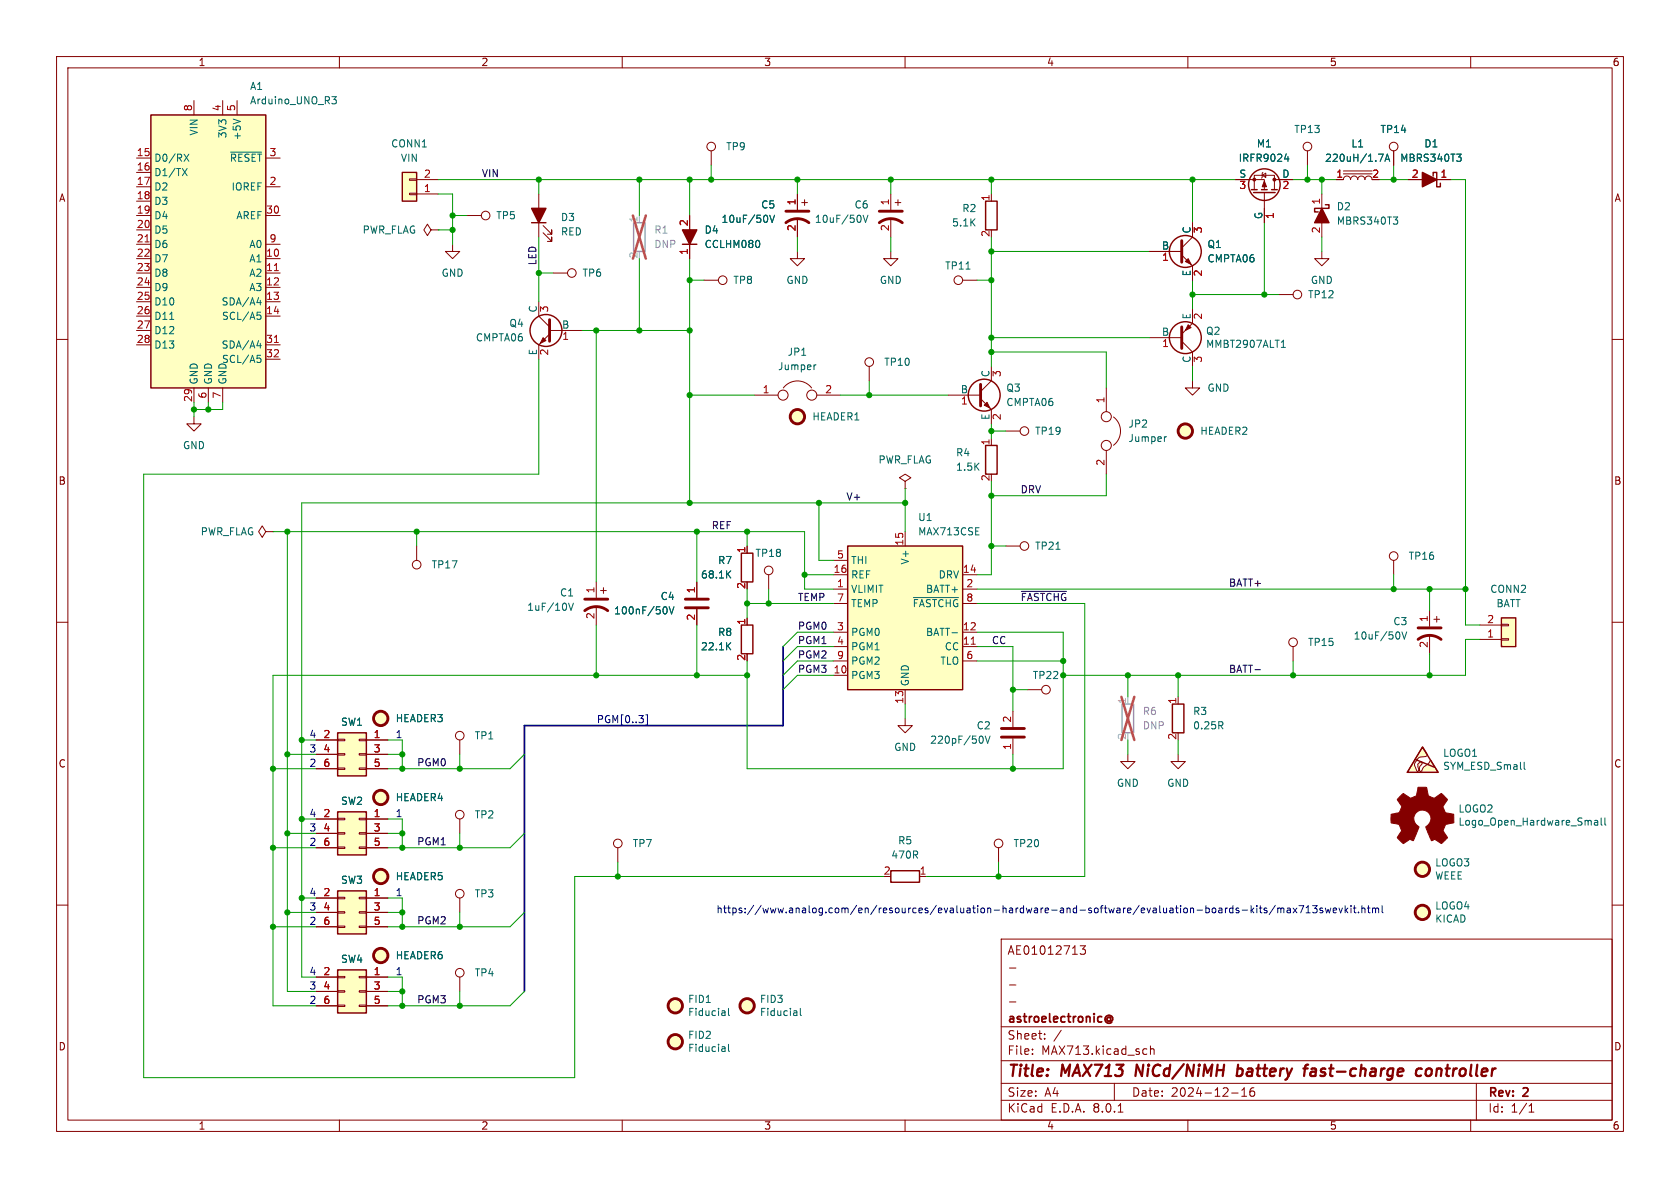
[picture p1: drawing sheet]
<svg xmlns="http://www.w3.org/2000/svg" width="297mm" height="210mm" viewBox="0 0 297 210" stroke-linecap="round" stroke-linejoin="round" font-family="sans-serif">
<g fill="none" stroke="#840000" stroke-width=".18">
<path d="M10 10h277v190h-277zM12 12h273v186h-273zM60 10v2M110 10v2M160 10v2M210 10v2M260 10v2M82.5 38.1h2.6M125.7 26.7v2.5M157.5 34.3v2.8M157.5 38.6v3.3M158.2 35.8h1.1"/>
<path d="M158.7 35.3v1M233.7 34.3v7.6M10 60h2M141 44.5v1.2h1.2l-1.2 1.3-1.3-1.3h1.3M157.5 44.5v1.2h1.2l-1.2 1.3-1.3-1.3h1.3M170.2 49.5h2.5M203.2 59.7h5.7M210.8 54.6v2.6l-1.9 1.9M285 60h2M195.6 68.6v4.2M195.6 79.6v4.2M196.9 73.7a3.1 3.1 0 0 1-.1 5"/>
<path d="M208.9 60.3l1.9 1.9v2.6M210.8 67.3v1.3h1.3l-1.3 1.3-1.3-1.3h1.3M10 110h2M285 110h2M10 160h2M285 160h2M177 166h108v32h-108zM178.5 177.1h1.1M178.5 174.1h1.1M178.5 171.1h1.1M191 167.2h.9l-.5 .6 .4 .1v.7l-.2 .1h-.4l-.2-.1M60 198v2"/>
<path d="M110 198v2M160 198v2M177 194.5h108M177 191.5h108M177 187.5h108M177 181.5h108M182.5 186.3v.1M182.5 185.5v.1M184.7 183.6v.1M184.7 182.8v.1M187.6 182.1l-1.3 2M197 191.5v3"/>
<path d="M197.7 196.6h.8M202.3 185.4l.4 .1M202.7 186.3l-.4 .1M203.4 185.5l.2-.1 .4 .1v.9M203.4 184.9v1.5M210 198v2M217.7 193.2h1.2M219.5 193.8h.9M219.5 192.7l.5-.4v1.5M221.2 192.4a1.17 1.17 0 0 0-.1 1.3h.6l.1-.5-.3-.3h-.3l-.2 .3M260 198v2M261 191.5v6.5"/>
<path d="M270.3 196.6h.9M270.3 195.5l.4-.4v1.5"/>
<circle cx="85.9" cy="38.1" r=".76"/>
<circle cx="125.7" cy="25.9" r=".76"/>
<circle cx="169.4" cy="49.5" r=".76"/>
<circle cx="195.6" cy="78.7" r=".89"/>
<circle cx="195.6" cy="73.7" r=".89"/>
</g>
<path d="M201 188.2l-.3 2M218.8 189l.2-.1 .6 .1M218.9 188.2l-.3 2M219.5 190a.66 .66 0 0 1-.9 .1M230.4 188.9h.8M231.3 188.2l-.4 .1-.1 .2M232.4 188.9l-.6 .1M232.4 189.4h-.4a.4 .4 0 0 0-.4 .4 .4 .4 0 0 0 .3 .4h.4M251.4 189a.66 .66 0 0 0-1 .3l-.1 .5 .2 .3 .1 .1 .6-.1M253 189a.59 .59 0 0 0-.9 .3v.7a.53 .53 0 0 0 .8 0" fill="none" stroke="#840000" stroke-width=".4"/>
<path d="M195.6 179.7a.61 .61 0 0 1 .9-.1 .61 .61 0 0 1 0 .9l-.2-.1M196.3 180a.36 .36 0 0 0-.5-.1 .36 .36 0 0 0 0 .6 .36 .36 0 0 0 .5-.1M196.3 179.8v.6M195.6 180.7a.69 .69 0 0 0 1 0" fill="none" stroke="#840000" stroke-width=".3"/>
<path d="M152.2 38.3v.8M152.6 38l.4 1.3 .4-1.3M246.3 38.4h.8l-.4 .4M246.9 38.8l.2 .3v.3l-.2 .2M170.8 47.6h.7M206.2 77.2l-.3 .1M226.5 61.4h.7M226.6 60.4l.3-.3v1.3" fill="none" stroke="#006464" stroke-width=".18"/>
<path d="M198.4 124.5h2v5h-2z" fill="none" stroke="#a1a1a1" stroke-width=".25"/>
<path d="M199.4 123.2v1.3" fill="none" stroke="#a1a1a1" stroke-width=".18"/>
<path d="M198.2 123.2l2.3 7.6M200.5 123.2l-2.3 7.6" fill="none" stroke="#e65255" stroke-width=".46"/>
<g fill="none" stroke="#840000" stroke-width=".51">
<path d="M155.4 39.4a3.3 3.3 0 0 1 4.1 0M155.4 37.3h4.1M208.9 57.8v3.8"/>
<circle cx="209.5" cy="76.2" r="1.27"/>
</g>
<path d="M210.1 57.4l.5 .5-1.1 .5z" fill="#840000" stroke="#840000" stroke-width=".18"/>
<g fill="none" stroke="#840000" stroke-width=".25">
<path d="M234.3 36.2h.6v.6h-2.5v.7h.6"/>
<circle cx="209.5" cy="59.7" r="2.82"/>
</g>
<circle cx="209.5" cy="76.2" r="1.27" fill="#ffffc2" stroke="#ffffc2" stroke-width=".18"/>
<path d="M233.7 36.8l1.2 2.6h-2.5z" fill="#840000" stroke="#840000" stroke-width=".25"/>
<path d="M251.5 132l.9 1.4-.4 .3-.5 .1a1.49 1.49 0 0 0-1.3 1l-.1 .5 .4 1.1 .3-.2-.2-1.1 .3-.2a.31 .31 0 0 1 .5-.1 .31 .31 0 0 1-.2 .5 .92 .92 0 0 0-.2 1 .44 .44 0 0 0 .5-.5l1.1-.8 .3-.6 1.3 2.2h-5.4z" fill="#ffffc2"/>
<path d="M174.2 35.6h2.1v5h-2.1zM253.4 31.1v-.6h.6v2.5h.6v-.6M250.2 134.2l3.4 1.4M251.5 132.1l2.8 4.4h-5.5z" fill="none" stroke="#840000" stroke-width=".25"/>
<g fill="none" stroke="#840000" stroke-width=".18">
<path d="M141 34.3v2.8M141 38.6v3.3M141.7 35.8h1M142.2 35.3v1M175.3 34.3v1.3M246.4 26.7v2.5M248.9 31.8h7.6M153.7 64.8v2.5M246.4 99.1v2.5M252.7 108v2.7M252.7 112.3v3.3M253.5 109.5h1"/>
<path d="M254 109v1M251.5 132l.9 1.4-.4 .3-.5 .1a1.49 1.49 0 0 0-1.3 1l-.1 .5 .4 1.1 .3-.2-.2-1.1 .3-.2a.31 .31 0 0 1 .5-.1 .31 .31 0 0 1-.2 .5 .92 .92 0 0 0-.2 1 .44 .44 0 0 0 .5-.5l1.1-.8 .3-.6 1.3 2.2h-5.4z"/>
<circle cx="246.4" cy="25.9" r=".76"/>
<circle cx="153.7" cy="64" r=".76"/>
<circle cx="246.4" cy="98.3" r=".76"/>
</g>
<path d="M135.7 38.3v.8M136.1 38l.4 1.3 .4-1.3M257.5 27.2h.8l-.4 .5M258.1 27.7l.2 .3v.3l-.2 .2M247.4 111.9v.8M247.8 111.7l.5 1.3 .4-1.3M269.5 134.7v1.1l.1 .2" fill="none" stroke="#006464" stroke-width=".18"/>
<circle cx="251.5" cy="161.3" r="1.27" fill="#ffffc2" stroke="#ffffc2" stroke-width=".18"/>
<g fill="none" stroke="#840000" stroke-width=".51">
<path d="M138.9 39.4a3.3 3.3 0 0 1 4.1 0M138.9 37.3h4.1M250.7 113a3.3 3.3 0 0 1 4.1 0M250.7 111h4.1"/>
<circle cx="251.5" cy="161.3" r="1.27"/>
</g>
<path d="M251.5 30.5l2.5 1.3-2.5 1.2z" fill="#840000" stroke="#840000" stroke-width=".25"/>
<path d="M265.4 109.2h2.6v5.1h-2.6z" fill="#ffffc2"/>
<g fill="none" stroke="#840000" stroke-width=".18">
<path d="M210.8 39.4v2.5l-1.9 1.9M203.2 44.5h5.7M208.9 45.1l1.9 1.9v2.5M177.8 96.5h2.5M261.6 113h3.8M261.6 110.5h3.8M265.4 110.4h1.3v.2h-1.3zM265.4 112.9h1.3v.3h-1.3zM81.3 130.8v2.6M179.1 125.7v2.8M179.1 130.6v2.8M181.6 121.9h2.5"/>
<circle cx="181.1" cy="96.5" r=".76"/>
<circle cx="81.3" cy="130" r=".76"/>
<circle cx="184.9" cy="121.9" r=".76"/>
</g>
<g fill="none" stroke="#840000" stroke-width=".25">
<path d="M265.4 109.2h2.6v5.1h-2.6z"/>
<circle cx="209.5" cy="44.4" r="2.82"/>
</g>
<g fill="#840000" stroke="#840000" stroke-width=".18">
<path d="M247.5 140.8l.6-.5 .9 .5a.62 .62 0 0 0 1 0h.2a1.62 1.62 0 0 0 .4-1.4l.1-.2h1.5l.2 .8a.74 .74 0 0 0 .6 .9l.5 .2 1.3-.8 1.1 1-.4 .7a.75 .75 0 0 0-.2 1.2l.2 .5 1.5 .2v1.5l-1.4 .3-.1 .1a1.23 1.23 0 0 0-.3 1.2l.7 1.1-.1 .1-1 .9-.8-.5a.54 .54 0 0 0-.9 0l-1-2.3a2.33 2.33 0 0 0 .8-2 1.54 1.54 0 0 0-2.5-.7 1.54 1.54 0 0 0 .5 2.6l-1.1 2.4a.69 .69 0 0 0-1.1 .1l-.6 .4-1.1-1 .8-1.2-.2-.6a.71 .71 0 0 0-.9-.7l-.8-.2v-1.5h.5a1.11 1.11 0 0 0 1.2-.7 .72 .72 0 0 0-.2-1.2l-.4-.7z"/>
<path d="M209.5 46.2l.6-.5 .5 1z"/>
</g>
<path d="M186.7 97.1h.7M173.5 130.1a.79 .79 0 0 1 0 1.3M174.2 130.1l.4 1.3 .4-1.3M281.9 145.1h.5l.1 .8M282.5 145.3l-.5 .1-.1 .2 .1 .3 .5-.1M283.1 144.6v1.1l.1 .2M283.7 144.6v1.1l.2 .2" fill="none" stroke="#006464" stroke-width=".18"/>
<path d="M208.9 42.5v3.9M177 128.8h4.1M177 130.3h4.1" fill="none" stroke="#840000" stroke-width=".51"/>
<path d="M149.9 96.5h20.3v25.4h-20.3z" fill="#ffffc2"/>
<g fill="none" stroke="#840000" stroke-width=".25">
<path d="M120.6 43.2h2.6M174.2 78.7h2.1v5.1h-2.1zM149.9 96.5h20.3v25.4h-20.3zM157.5 153.9h5.1v2.1h-5.1z"/>
<circle cx="96.5" cy="58.4" r="2.82"/>
<circle cx="174" cy="69.8" r="2.82"/>
</g>
<g fill="none" stroke="#840000" stroke-width=".18">
<path d="M121.9 38.1v7.6M76.2 40.6l-.6-1-.7 1 .7 1.1 .6-1.1h1.3M77.5 40.6h.1M80 43.2v1.3h1.3l-1.3 1.2-1.3-1.2h1.3M95.2 53.3v2.6l2 1.9M97.2 59.1l-2 1.9v2.5M97.2 58.4h5.7M124.5 49.5h2.5M34.3 73.7v1.2h1.3l-1.3 1.3-1.3-1.3h1.3M167.6 69.9h5.8M173.4 70.5l1.9 1.9v2.5M175.3 64.8v2.5l-1.9 1.9"/>
<path d="M175.3 77.5v1.2M177.8 76.2h2.5M147.3 99.1h2.6M160 85.1l1-.6-1-.7-1 .7 1 .6v1.3M160 86.4h.1M160 94v2.5M147.3 104.1h2.6M147.3 119.4h2.6M147.3 114.3h2.6M147.3 111.8h2.6M147.3 101.6h2.6M147.3 116.8h2.6"/>
<path d="M147.3 106.7h2.6M170.2 104.1h2.5M170.2 114.3h2.5M170.2 111.8h2.5M170.2 101.6h2.5M170.2 116.8h2.5M170.2 106.7h2.5M228.6 114.3v2.5M160 127v1.3h1.3l-1.3 1.2-1.3-1.2h1.3M160 121.9v2.6M199.4 133.4v1.2h1.3l-1.3 1.3-1.3-1.3h1.3M208.3 133.4v1.2h1.2l-1.2 1.3-1.3-1.3h1.3"/>
<path d="M81.3 144.8v2.5M81.3 158.8v2.5M162.6 154.9h1.2"/>
<circle cx="127.8" cy="49.5" r=".76"/>
<circle cx="181.1" cy="76.2" r=".76"/>
<circle cx="228.6" cy="113.5" r=".76"/>
<circle cx="81.3" cy="144" r=".76"/>
<circle cx="81.3" cy="158" r=".76"/>
</g>
<path d="M171.7 113.9h.7" fill="none" stroke="#a90000" stroke-width=".18"/>
<path d="M134.2 42.7v.8M161.5 105.6h7.9M168.3 111.9h1M128.1 185.1l.1 .8M128.2 185.8l-.1 .1M128.2 185.3l-.1 .1M128.8 184.6v1.1l.2 .2" fill="none" stroke="#006464" stroke-width=".18"/>
<path d="M112 39.4h2v5.1h-2z" fill="none" stroke="#a1a1a1" stroke-width=".25"/>
<path d="M113 38.1v1.3" fill="none" stroke="#a1a1a1" stroke-width=".18"/>
<path d="M111.9 38.1l2.3 7.6M114.2 38.1l-2.3 7.6" fill="none" stroke="#e65255" stroke-width=".46"/>
<path d="M120.6 40.6h2.6l-1.3 2.6z" fill="#840000" stroke="#840000" stroke-width=".25"/>
<g fill="none" stroke="#840000" stroke-width=".51">
<path d="M97.2 56.5v3.8M173.4 67.9v3.9"/>
<circle cx="119.4" cy="184.1" r="1.27"/>
</g>
<g fill="#840000" stroke="#840000" stroke-width=".18">
<path d="M174 71.6l.5-.5 .5 1z"/>
<path d="M96 59.7l.5 .5-1 .5z"/>
</g>
<circle cx="119.4" cy="184.1" r="1.27" fill="#ffffc2" stroke="#ffffc2" stroke-width=".18"/>
<path d="M71.1 30.5h2.6v5.1h-2.6z" fill="#ffffc2"/>
<g fill="none" stroke="#840000" stroke-width=".18">
<path d="M72.4 31.6h1.3v.3h-1.3zM72.4 34.2h1.3v.2h-1.3zM73.7 34.3h3.8M73.7 31.8h3.8M218.4 31.8h5.1v1.7M221.7 33.5v-2.5h3.6v2.5M223.1 31l.7-.4v.8zM223.3 30.5l-.2 .1v.8l-.1 .1M223.5 34v5.4M225.3 31.8h3.3M231.1 26.7v2.5M236.2 31.8h1.3a.63 .63 0 0 1 .6-.7 .63 .63 0 0 1 .7 .7 .63 .63 0 0 1 .6-.7 .63 .63 0 0 1 .6 .7 .63 .63 0 0 1 .7-.7 .63 .63 0 0 1 .6 .7 .63 .63 0 0 1 .6-.7 .63 .63 0 0 1 .7 .7"/>
<path d="M237.5 30.7h5.1M237.5 30.2h5.1M226.1 52.1h2.5M233.7 44.5v1.2h1.2l-1.2 1.3-1.3-1.3h1.3M133.3 69.9h4.2M138.5 68.6a3.1 3.1 0 0 1 5 0M144.4 69.9h4.2M208.3 123.2v1.3M109.2 149.9v2.5M176.5 149.9v2.5M81.3 172.7v2.6"/>
<circle cx="231.1" cy="25.9" r=".76"/>
<circle cx="229.4" cy="52.1" r=".76"/>
<circle cx="138.4" cy="69.8" r=".89"/>
<circle cx="143.5" cy="69.8" r=".89"/>
<circle cx="109.2" cy="149.1" r=".76"/>
<circle cx="176.5" cy="149.1" r=".76"/>
<circle cx="81.3" cy="172" r=".76"/>
</g>
<g fill="none" stroke="#840000" stroke-width=".25">
<path d="M71.1 30.5h2.6v5.1h-2.6zM221.2 33.5h1M221.6 34h3.8M223 33.5h1M224.8 33.5h1M207.3 124.5h2v5h-2z"/>
<circle cx="223.5" cy="32.6" r="2.79"/>
</g>
<g fill="none" stroke="#006464" stroke-width=".18">
<path d="M227.1 28.1h.8M227.7 27.7v.8M243.7 27.2h.8l-.5 1.3M244.8 28.5l.5-1.3 .4 1.3M245 28.2h.6M144.3 64.5l-.3 .1M215.8 128.2l.4 .6M216.1 127.6l.1 .2-.1 .4M128.1 178.7l.1 .8M128.2 179.5h-.1M128.2 179h-.1M128.8 178.3v1l.2 .2"/>
<path d="M140.8 178.7l.1 .8M140.9 179.5h-.1M140.9 179h-.1M141.5 178.3v1l.2 .2"/>
</g>
<g fill="#ffffc2" stroke="#ffffc2" stroke-width=".18">
<circle cx="251.5" cy="153.7" r="1.27"/>
<circle cx="119.4" cy="177.8" r="1.27"/>
<circle cx="132.1" cy="177.8" r="1.27"/>
<circle cx="141" cy="73.7" r="1.27"/>
<circle cx="67.3" cy="127" r="1.27"/>
</g>
<g fill="none" stroke="#840000" stroke-width=".51">
<circle cx="141" cy="73.7" r="1.27"/>
<circle cx="67.3" cy="127" r="1.27"/>
<circle cx="251.5" cy="153.7" r="1.27"/>
<circle cx="119.4" cy="177.8" r="1.27"/>
<circle cx="132.1" cy="177.8" r="1.27"/>
</g>
<g fill="#840000" stroke="#840000" stroke-width=".18">
<path d="M223.5 32l.4 1h-.8z"/>
<circle cx="221.7" cy="31.7" r=".25"/>
<circle cx="225.3" cy="31.7" r=".25"/>
</g>
<path d="M26.7 20.3h20.3v48.3h-20.3z" fill="#ffffc2"/>
<path d="M26.7 20.3h20.3v48.3h-20.3zM131.1 97.8h2v5.1h-2zM131.1 110.5h2v5.1h-2z" fill="none" stroke="#840000" stroke-width=".25"/>
<g fill="none" stroke="#840000" stroke-width=".18">
<path d="M34.3 17.8v2.5M39.4 17.8v2.5M41.9 17.8v2.5M24.1 27.9h2.6M24.1 30.5h2.6M24.1 33h2.6M24.1 35.6h2.6M24.1 38.1h2.6M47 27.9h2.5M47 33h2.5M47 38.1h2.5M24.1 45.7h2.6"/>
<path d="M24.1 48.3h2.6M24.1 50.8h2.6M24.1 53.3h2.6M24.1 55.9h2.6M24.1 40.6h2.6M24.1 43.2h2.6M24.1 58.4h2.6M47 45.7h2.5M47 48.3h2.5M47 50.8h2.5M47 53.3h2.5M47 55.9h2.5"/>
<path d="M47 43.2h2.5M24.1 61h2.6M34.3 68.6v2.5M36.8 68.6v2.5M39.4 68.6v2.5M47 61h2.5M47 63.5h2.5M73.7 96.5v2.6M132.1 96.5v1.3M105.4 102.9v2.8M105.4 107.2v3.3M106.2 104.4h1"/>
<path d="M106.7 103.9v1M123.2 102.9v2.8M123.2 107.7v2.8M132.1 109.2v1.3M135.9 101.6v2.5"/>
<circle cx="73.7" cy="99.8" r=".76"/>
<circle cx="135.9" cy="100.8" r=".76"/>
</g>
<path d="M25.6 42.8h.8M48.5 47.8h.7M48.5 60.5h.7" fill="none" stroke="#a90000" stroke-width=".18"/>
<g fill="none" stroke="#006464" stroke-width=".18">
<path d="M58.7 17.1h.8l-.5 .5 .4 .1 .1 .4-.3 .3h-.3M32.2 29.8l.9 1.3M32.5 27.2l.9 1.3M33.1 29.8l-.9 1.3M33.4 27.2l-.9 1.3M40.8 26.9h5.5M41.2 21l1.3 .5M30 56.5h.7M45.4 53.5h.8M45.5 55.2h.6M45.6 55.7h.3l.2 .2-.1 .5-.4 .1M46 53.1v.8"/>
<path d="M45.4 61.1h.8M45.5 62.8h.6M45.6 63.3h.3l.2 .2-.1 .5-.4 .1M46 60.7v.8M100.5 106.6l.4 1.3 .5-1.3M117.6 107.3a.79 .79 0 0 1 0 1.2M118.3 107.3l.4 1.2 .4-1.2M128.6 101.5l.6 .7M128.6 114.2l.6 .7M129.2 100.9l-.7 .7M129.2 113.6l-.7 .7"/>
</g>
<path d="M103.4 108a3.3 3.3 0 0 1 4 0M103.4 105.9h4M121.2 107.4h4M121.2 105.9h4" fill="none" stroke="#840000" stroke-width=".51"/>
<path d="M59.7 129.5h5.1v7.7h-5.1z" fill="#ffffc2"/>
<path d="M55.9 130.8h3.8M55.9 133.4h3.8M55.9 135.9h3.8M59.7 135.8h1.3v.2h-1.3zM59.7 133.2h1.3v.3h-1.3zM59.7 130.7h1.3v.2h-1.3zM63.5 135.8h1.3v.2h-1.3zM63.5 133.2h1.3v.3h-1.3zM63.5 130.7h1.3v.2h-1.3zM64.8 130.8h3.8M64.8 133.4h3.8M64.8 135.9h3.8" fill="none" stroke="#840000" stroke-width=".18"/>
<path d="M59.7 129.5h5.1v7.7h-5.1z" fill="none" stroke="#840000" stroke-width=".25"/>
<path d="M59.7 143.5h5.1v7.6h-5.1z" fill="#ffffc2"/>
<path d="M55.9 144.8h3.8M55.9 147.3h3.8M55.9 149.9h3.8M59.7 149.7h1.3v.3h-1.3zM59.7 147.2h1.3v.2h-1.3zM59.7 144.7h1.3v.2h-1.3zM63.5 149.7h1.3v.3h-1.3zM63.5 147.2h1.3v.2h-1.3zM63.5 144.7h1.3v.2h-1.3zM64.8 144.8h3.8M64.8 147.3h3.8M64.8 149.9h3.8" fill="none" stroke="#840000" stroke-width=".18"/>
<path d="M59.7 143.5h5.1v7.6h-5.1z" fill="none" stroke="#840000" stroke-width=".25"/>
<circle cx="67.3" cy="141" r="1.27" fill="#ffffc2" stroke="#ffffc2" stroke-width=".18"/>
<circle cx="67.3" cy="141" r="1.27" fill="none" stroke="#840000" stroke-width=".51"/>
<path d="M59.7 171.5h5.1v7.6h-5.1z" fill="#ffffc2"/>
<path d="M55.9 172.7h3.8M55.9 175.3h3.8M55.9 177.8h3.8M59.7 177.7h1.3v.2h-1.3zM59.7 175.1h1.3v.3h-1.3zM59.7 172.6h1.3v.2h-1.3zM63.5 177.7h1.3v.2h-1.3zM63.5 175.1h1.3v.3h-1.3zM63.5 172.6h1.3v.2h-1.3zM64.8 172.7h3.8M64.8 175.3h3.8M64.8 177.8h3.8" fill="none" stroke="#840000" stroke-width=".18"/>
<path d="M59.7 171.5h5.1v7.6h-5.1z" fill="none" stroke="#840000" stroke-width=".25"/>
<circle cx="67.3" cy="168.9" r="1.27" fill="#ffffc2" stroke="#ffffc2" stroke-width=".18"/>
<circle cx="67.3" cy="168.9" r="1.27" fill="none" stroke="#840000" stroke-width=".51"/>
<path d="M59.7 157.5h5.1v7.6h-5.1z" fill="#ffffc2"/>
<g fill="none" stroke="#840000" stroke-width=".18">
<path d="M95.2 34.3v7.6M96 39.9l1.5 1.5v-.8v.8h-.7M121.9 38.1v2.5M141 34.3v2.8M141 38.6v3.3M210.8 39.4v2.5M218.4 31.8h2.6M223.5 36.8v2.6M226.1 31.8h2.5M236.2 31.8h1.3M246.4 26.7v2.5M248.9 31.8h2.6"/>
<path d="M254 31.8h2.5M96 41.1l1.5 1.6v-.8v.8h-.7M97.8 48.3h2.5M121.9 43.2v2.5M203.2 44.5h5.7M210.8 47v2.5M47 94l-.6-1-.7 1 .7 1 .6-1h1.3M48.3 94h.1M132.1 96.5v1.3M123.2 102.9v2.8M123.2 107.7v2.8M132.1 109.2v1.3"/>
<path d="M55.9 130.8h3.8M55.9 133.4h3.8M55.9 135.9h3.8M64.8 130.8h3.8M64.8 133.4h3.8M64.8 135.9h3.8M55.9 158.8h3.8M55.9 144.8h3.8M55.9 147.3h3.8M55.9 149.9h3.8M59.7 158.6h1.3v.3h-1.3zM63.5 158.6h1.3v.3h-1.3z"/>
<path d="M64.8 158.8h3.8M64.8 144.8h3.8M64.8 147.3h3.8M64.8 149.9h3.8M55.9 161.3h3.8M55.9 163.8h3.8M55.9 172.7h3.8M55.9 175.3h3.8M55.9 177.8h3.8M59.7 163.7h1.3v.3h-1.3zM59.7 161.2h1.3v.2h-1.3zM63.5 163.7h1.3v.3h-1.3z"/>
<path d="M63.5 161.2h1.3v.2h-1.3zM64.8 161.3h3.8M64.8 163.8h3.8M64.8 172.7h3.8M64.8 175.3h3.8M64.8 177.8h3.8"/>
<circle cx="101.1" cy="48.3" r=".76"/>
</g>
<path d="M94 39.4h2.5M59.7 157.5h5.1v7.6h-5.1z" fill="none" stroke="#840000" stroke-width=".25"/>
<circle cx="67.3" cy="154.9" r="1.27" fill="#ffffc2" stroke="#ffffc2" stroke-width=".18"/>
<circle cx="67.3" cy="154.9" r="1.27" fill="none" stroke="#840000" stroke-width=".51"/>
<path d="M94 36.8h2.5l-1.3 2.6z" fill="#840000" stroke="#840000" stroke-width=".25"/>
<path d="M180.6 104.5h7.9M221.9 118.4h.9" fill="none" stroke="#0f0f0f" stroke-width=".18"/>
<path d="M114.2 126.4h.3v1.8h-.3" fill="none" stroke="#000084" stroke-width=".18"/>
<g fill="none" stroke="#0000c2" stroke-width=".18">
<path d="M219 160.6l-.3-.1-.2 .2 .1 .2 .4 .1v.3h-.5M219.6 160.9h1M221.2 160.1v1.3M221.3 160.9l.4 .5M221.7 160.5l-.5 .5M222.2 160.1v.1M222.2 160.5v.9M222.6 160.5h.5M222.8 160.1v1.1l.3 .2M224 160.6l-.3-.1-.2 .2v.2l.5 .1v.3h-.5M225.5 160l-1.1 1.7M225.9 160.6l.4-.1 .1 .2"/>
<path d="M225.9 160.5v.9M226.4 160.7l.2-.2 .3 .1 .1 .8M226.4 160.7v.7M227.6 160.6h.5v.8M228.1 160.8l-.4 .1-.2 .2 .2 .3 .4-.1M228.6 160.5l.7 .9M229.3 160.5l-.7 .9M229.6 160.1h.9l-.6 1.3M230.9 161.4h.7M230.9 160.5l.4-.4v1.3M232.1 160.1h.7l-.4 .5 .4 .1v.5l-.2 .2-.5-.2M233.8 160.6l-.3-.1-.2 .2 .1 .2 .4 .1v.3h-.5"/>
<path d="M234.3 160.5l.2 .9 .3-.6 .2 .6 .3-.9M235.7 160.9l.6-.1-.1-.2-.3-.1-.2 .2v.6h.5M236.7 160.5l.3 .9 .3-.9M237.8 160.1v1.3M237.9 160.9l.4 .5M238.3 160.5l-.5 .5M238.8 160.1v.1M238.8 160.5v.9M239.3 160.5h.4M239.4 160.1v1.1l.3 .2M240.2 161.2v.2M240.8 160.6l.1-.1 .4 .1v.8"/>
<path d="M240.8 160.1v1.3M241.7 160.5h.5M241.9 160.1v1.1l.3 .2M242.6 160.6l.4-.1 .2 .2M242.6 160.5v.9M243.2 160.7l.2-.2 .3 .1v.8M243.2 160.7v.7M244.3 160.1v1.1l.2 .2"/>
</g>
<path d="M138.4 114.3v14h-45.7v47" fill="none" stroke="#000084" stroke-width=".3"/>
<g fill="none" stroke="#009600" stroke-width=".18">
<path d="M77.5 31.8h140.9M77.5 34.3h2.5v8.9M80 38.1h2.5M95.2 31.8v2.5M113 31.8v6.3M121.9 31.8v6.3M125.7 29.2v2.6M141 31.8v2.5M157.5 31.8v2.5M175.3 31.8v2.5M210.8 31.8v7.6M223.5 39.4v12.7"/>
<path d="M228.6 31.8h7.6M231.1 29.2v2.6M233.7 31.8v2.5M243.8 31.8h5.1M246.4 29.2v2.6M256.5 31.8h2.6v78.7h2.5M77.5 40.6h2.5M95.2 48.3h2.6M95.2 41.9v11.4M102.9 58.4h19M105.4 58.4v44.5M113 45.7v12.7"/>
<path d="M121.9 45.7v43.2M121.9 49.5h2.6M141 41.9v2.6M157.5 41.9v2.6M172.7 49.5h2.6M175.3 41.9v22.9M175.3 44.5h27.9M175.3 59.7h27.9M210.8 52.1h15.3M210.8 49.5v5.1M233.7 41.9v2.6M34.3 71.1v2.6"/>
<path d="M36.8 71.1v1.3M39.4 71.1v1.3h-5.1M95.2 63.5v20.3h-69.8v106.7h76.2v-35.6h54.6M121.9 69.9h11.4M148.6 69.9h19M153.7 67.3v2.6M175.3 74.9v2.6M175.3 76.2h2.5M175.3 62.2h20.3v6.4M210.8 64.8v2.5M48.3 94h93.9v10.1h5.1M50.8 94v81.3h5.1"/>
<path d="M73.7 94v2.5M123.2 94v8.9M132.1 94v2.5M144.8 88.9v10.2h2.5M160 88.9h-106.7v83.8h2.6M160 86.4v7.6M175.3 85.1v16.5h-2.6M175.3 96.5h2.5M195.6 83.8v3.8h-20.3M105.4 110.5v8.9M123.2 110.5v8.9M132.1 104.1v5.1"/>
<path d="M132.1 106.7h15.2M132.1 119.4h-83.8v58.4h7.6M135.9 104.1v2.6M142.2 101.6h5.1M147.3 111.8h-6.3l-2.6 2.5M147.3 114.3h-6.3l-2.6 2.5M147.3 119.4h-6.3l-2.6 2.5M147.3 116.8h-6.3l-2.6 2.6M172.7 111.8h15.3v24.1h-55.9v-19.1M172.7 114.3h6.4v11.4M172.7 106.7h19.1v48.2h-28M172.7 104.1h86.4"/>
<path d="M172.7 116.8h15.3M199.4 119.4v3.8M208.3 119.4v3.8M228.6 116.8v2.6M246.4 101.6v2.5M252.7 104.1v3.9M252.7 115.6v3.8M261.6 113h-2.5v6.4h-71.1M48.3 135.9h7.6M50.8 133.4h5.1M53.3 130.8h2.6M68.6 130.8h2.5v5.1"/>
<path d="M68.6 133.4h2.5M81.3 133.4v2.5M92.7 133.4l-2.5 2.5h-21.6M160 124.5v2.5M179.1 133.4v2.5M179.1 121.9h2.5M199.4 130.8v2.6M208.3 130.8v2.6M48.3 149.9h7.6M50.8 147.3h5.1M53.3 158.8h2.6M53.3 144.8h2.6"/>
<path d="M68.6 158.8h2.5v5M68.6 144.8h2.5v5.1M68.6 147.3h2.5M81.3 147.3v2.6M92.7 147.3l-2.5 2.6h-21.6M109.2 152.4v2.5M176.5 152.4v2.5M48.3 163.8h7.6M50.8 161.3h5.1M68.6 172.7h2.5v5.1M68.6 175.3h2.5M68.6 161.3h2.5"/>
<path d="M81.3 161.3v2.5M81.3 175.3v2.5M92.7 175.3l-2.5 2.5h-21.6M92.7 161.3l-2.5 2.5h-21.6"/>
</g>
<g fill="none" stroke="#006464" stroke-width=".18">
<path d="M135.7 38.3v.8M136.1 38l.4 1.3 .4-1.3M227.1 28.1h.8M227.7 27.7v.8M243.7 27.2h.8l-.5 1.3M244.8 28.5l.5-1.3 .4 1.3M245 28.2h.6M257.5 27.2h.8l-.4 .5M258.1 27.7l.2 .3v.3l-.2 .2M134.2 42.7v.8M117.6 107.3a.79 .79 0 0 1 0 1.2M118.3 107.3l.4 1.2 .4-1.2"/>
<path d="M128.6 101.5l.6 .7M128.6 114.2l.6 .7M129.2 100.9l-.7 .7M129.2 113.6l-.7 .7"/>
</g>
<g fill="#009600" stroke="#009600" stroke-width=".18">
<circle cx="175.3" cy="49.5" r=".46"/>
<circle cx="175.3" cy="59.7" r=".46"/>
<circle cx="175.3" cy="62.2" r=".46"/>
<circle cx="141" cy="31.8" r=".46"/>
<circle cx="157.5" cy="31.8" r=".46"/>
<circle cx="175.3" cy="31.8" r=".46"/>
<circle cx="175.3" cy="44.5" r=".46"/>
<circle cx="125.7" cy="31.8" r=".46"/>
<circle cx="153.7" cy="69.9" r=".46"/>
<circle cx="188" cy="119.4" r=".46"/>
<circle cx="188" cy="116.8" r=".46"/>
<circle cx="175.3" cy="96.5" r=".46"/>
<circle cx="246.4" cy="104.1" r=".46"/>
<circle cx="208.3" cy="119.4" r=".46"/>
<circle cx="228.6" cy="119.4" r=".46"/>
<circle cx="132.1" cy="106.7" r=".46"/>
<circle cx="135.9" cy="106.7" r=".46"/>
<circle cx="210.8" cy="52.1" r=".46"/>
<circle cx="223.5" cy="52.1" r=".46"/>
<circle cx="210.8" cy="31.8" r=".46"/>
<circle cx="233.7" cy="31.8" r=".46"/>
<circle cx="231.1" cy="31.8" r=".46"/>
<circle cx="246.4" cy="31.8" r=".46"/>
<circle cx="160" cy="88.9" r=".46"/>
<circle cx="132.1" cy="94" r=".46"/>
<circle cx="142.2" cy="101.6" r=".46"/>
<circle cx="144.8" cy="88.9" r=".46"/>
<circle cx="175.3" cy="87.6" r=".46"/>
<circle cx="175.3" cy="76.2" r=".46"/>
<circle cx="132.1" cy="119.4" r=".46"/>
<circle cx="176.5" cy="154.9" r=".46"/>
<circle cx="179.1" cy="121.9" r=".46"/>
<circle cx="179.1" cy="135.9" r=".46"/>
<circle cx="199.4" cy="119.4" r=".46"/>
<circle cx="252.7" cy="119.4" r=".46"/>
<circle cx="252.7" cy="104.1" r=".46"/>
<circle cx="259.1" cy="104.1" r=".46"/>
<circle cx="71.1" cy="163.8" r=".46"/>
<circle cx="71.1" cy="161.3" r=".46"/>
<circle cx="71.1" cy="149.9" r=".46"/>
<circle cx="81.3" cy="177.8" r=".46"/>
<circle cx="48.3" cy="163.8" r=".46"/>
<circle cx="48.3" cy="149.9" r=".46"/>
<circle cx="50.8" cy="161.3" r=".46"/>
<circle cx="71.1" cy="177.8" r=".46"/>
<circle cx="71.1" cy="175.3" r=".46"/>
<circle cx="53.3" cy="158.8" r=".46"/>
<circle cx="36.8" cy="72.4" r=".46"/>
<circle cx="50.8" cy="94" r=".46"/>
<circle cx="123.2" cy="94" r=".46"/>
<circle cx="121.9" cy="88.9" r=".46"/>
<circle cx="80" cy="38.1" r=".46"/>
<circle cx="73.7" cy="94" r=".46"/>
<circle cx="80" cy="40.6" r=".46"/>
<circle cx="34.3" cy="72.4" r=".46"/>
<circle cx="81.3" cy="135.9" r=".46"/>
<circle cx="81.3" cy="149.9" r=".46"/>
<circle cx="109.2" cy="154.9" r=".46"/>
<circle cx="105.4" cy="119.4" r=".46"/>
<circle cx="123.2" cy="119.4" r=".46"/>
<circle cx="50.8" cy="133.4" r=".46"/>
<circle cx="53.3" cy="130.8" r=".46"/>
<circle cx="53.3" cy="144.8" r=".46"/>
<circle cx="50.8" cy="147.3" r=".46"/>
<circle cx="48.3" cy="135.9" r=".46"/>
<circle cx="113" cy="31.8" r=".46"/>
<circle cx="95.2" cy="31.8" r=".46"/>
<circle cx="105.4" cy="58.4" r=".46"/>
<circle cx="113" cy="58.4" r=".46"/>
<circle cx="121.9" cy="58.4" r=".46"/>
<circle cx="121.9" cy="69.9" r=".46"/>
<circle cx="121.9" cy="31.8" r=".46"/>
<circle cx="95.2" cy="48.3" r=".46"/>
<circle cx="121.9" cy="49.5" r=".46"/>
<circle cx="71.1" cy="147.3" r=".46"/>
<circle cx="71.1" cy="135.9" r=".46"/>
<circle cx="71.1" cy="133.4" r=".46"/>
<circle cx="81.3" cy="163.8" r=".46"/>
</g>
<g font-size="2.8" fill="#840000">
<text x="178" y="190.9">Title:</text>
<text x="187.7" y="190.9">MAX713</text>
<text x="201.6" y="190.9">NiCd/NiMH</text>
<text x="220.3" y="190.9">battery</text>
<text x="233" y="190.9">fast-charge</text>
<text x="253.6" y="190.9">controller</text>
</g>
<g font-size="2.1" fill="#840000">
<text x="178" y="169">AE01012713</text>
<text x="178" y="184">Sheet:</text>
<text x="178" y="181.2">astroelectronic@</text>
<text x="178" y="186.7">File:</text>
<text x="184.1" y="186.7">MAX713.kicad_sch</text>
<text x="178" y="196.9">KiCad</text>
<text x="178" y="194.1">Size:</text>
<text x="184.7" y="194.1">A4</text>
<text x="185.7" y="196.9">E.D.A.</text>
<text x="193.3" y="196.9">8.0.1</text>
<text x="200" y="194.1">Date:</text>
<text x="207" y="194.1">2024-12-16</text>
<text x="263" y="194.3">Rev:</text>
<text x="263" y="196.9">Id:</text>
<text x="267.1" y="196.9">1/1</text>
<text x="269.4" y="194.3">2</text>
</g>
<g font-size="1.8" fill="#840000">
<text x="35" y="11.9">1</text>
<text x="85" y="11.9">2</text>
<text x="135" y="11.9">3</text>
<text x="185" y="11.9">4</text>
<text x="235" y="11.9">5</text>
<text x="285" y="11.9">6</text>
<text x="10.3" y="35.9">A</text>
<text x="285.3" y="35.9">A</text>
<text x="10.3" y="85.9">B</text>
<text x="285.3" y="85.9">B</text>
<text x="10.3" y="135.9">C</text>
<text x="285.3" y="135.9">C</text>
<text x="10.3" y="185.9">D</text>
<text x="285.3" y="185.9">D</text>
<text x="35" y="199.9">1</text>
<text x="85" y="199.9">2</text>
<text x="135" y="199.9">3</text>
<text x="185" y="199.9">4</text>
<text x="235" y="199.9">5</text>
<text x="285" y="199.9">6</text>
</g>
<g font-size="1.8" fill="#006464">
<text x="44.1" y="16.1">A1</text>
<text x="44.1" y="18.6">Arduino_UNO_R3</text>
<text x="228.7" y="23.7">TP13</text>
<text x="243.9" y="23.7">TP14</text>
<text x="27.2" y="28.8">D0/RX</text>
<text x="35.2" y="24.1" transform="rotate(-90 35.2 24.1)">VIN</text>
<text x="40.2" y="24.5" transform="rotate(-90 40.2 24.5)">3V3</text>
<text x="40.5" y="28.8">~{RESET}</text>
<text x="42.8" y="24.9" transform="rotate(-90 42.8 24.9)">+5V</text>
<text x="69.1" y="26.3">CONN1</text>
<text x="70.8" y="28.8">VIN</text>
<text x="128.3" y="26.8">TP9</text>
<text x="218.9" y="28.8">IRFR9024</text>
<text x="222.1" y="26.3">M1</text>
<text x="234.2" y="28.8">220uH/1.7A</text>
<text x="238.8" y="26.3">L1</text>
<text x="247.4" y="28.8">MBRS340T3</text>
<text x="251.7" y="26.3">D1</text>
<text x="27.2" y="31.3">D1/TX</text>
<text x="27.2" y="33.9">D2</text>
<text x="40.8" y="33.9">IOREF</text>
<text x="219" y="31.5">S</text>
<text x="226.6" y="31.5">D</text>
<text x="27.2" y="36.4">D3</text>
<text x="27.2" y="39">D4</text>
<text x="27.2" y="41.5">D5</text>
<text x="41.7" y="39">AREF</text>
<text x="64" y="41.5">PWR_FLAG</text>
<text x="87.6" y="39">TP5</text>
<text x="99.1" y="39.3">D3</text>
<text x="99.1" y="41.8">RED</text>
<text x="124.5" y="41.5">D4</text>
<text x="127.5" y="39.6">10uF/50V</text>
<text x="134.5" y="37.1">C5</text>
<text x="144" y="39.6">10uF/50V</text>
<text x="151" y="37.1">C6</text>
<text x="168.2" y="40.2">5.1K</text>
<text x="170" y="37.7">R2</text>
<text x="210.6" y="41.4" transform="rotate(-90 210.6 41.4)">C</text>
<text x="223.3" y="38.8" transform="rotate(-90 223.3 38.8)">G</text>
<text x="236.2" y="37.4">D2</text>
<text x="236.2" y="39.9">MBRS340T3</text>
<text x="27.2" y="44">D6</text>
<text x="27.2" y="46.6">D7</text>
<text x="44" y="46.6">A1</text>
<text x="44" y="44">A0</text>
<text x="124.5" y="44">CCLHM080</text>
<text x="167" y="47.9">TP11</text>
<text x="205.3" y="44.2">B</text>
<text x="213.4" y="44">Q1</text>
<text x="213.4" y="46.6">CMPTA06</text>
<text x="27.2" y="49.1">D8</text>
<text x="27.2" y="51.7">D9</text>
<text x="44" y="49.1">A2</text>
<text x="44" y="51.7">A3</text>
<text x="78" y="49.1">GND</text>
<text x="102.9" y="49.1">TP6</text>
<text x="129.5" y="50.4">TP8</text>
<text x="138.9" y="50.4">GND</text>
<text x="155.4" y="50.4">GND</text>
<text x="210.6" y="48.9" transform="rotate(-90 210.6 48.9)">E</text>
<text x="231.1" y="52.9">TP12</text>
<text x="231.6" y="50.4">GND</text>
<text x="27.2" y="54.2">D10</text>
<text x="27.2" y="56.7">D11</text>
<text x="27.2" y="59.3">D12</text>
<text x="39.1" y="54.2">SDA/A4</text>
<text x="39.1" y="56.7">SCL/A5</text>
<text x="90" y="58">Q4</text>
<text x="95" y="55.3" transform="rotate(-90 95 55.3)">C</text>
<text x="99.3" y="58.2">B</text>
<text x="205.3" y="59.4">B</text>
<text x="210.6" y="56.6" transform="rotate(-90 210.6 56.6)">E</text>
<text x="213.1" y="59.4">Q2</text>
<text x="27.2" y="61.8">D13</text>
<text x="39.1" y="61.8">SDA/A4</text>
<text x="39.1" y="64.4">SCL/A5</text>
<text x="84" y="60.6">CMPTA06</text>
<text x="95" y="62.9" transform="rotate(-90 95 62.9)">E</text>
<text x="137.5" y="65.6">Jumper</text>
<text x="139.1" y="63.1">JP1</text>
<text x="156.2" y="64.9">TP10</text>
<text x="210.6" y="64.2" transform="rotate(-90 210.6 64.2)">C</text>
<text x="213.1" y="61.7">MMBT2907ALT1</text>
<text x="35.2" y="68.1" transform="rotate(-90 35.2 68.1)">GND</text>
<text x="37.7" y="68.1" transform="rotate(-90 37.7 68.1)">GND</text>
<text x="40.2" y="68.1" transform="rotate(-90 40.2 68.1)">GND</text>
<text x="169.8" y="69.6">B</text>
<text x="175" y="66.8" transform="rotate(-90 175 66.8)">C</text>
<text x="177.8" y="69.4">Q3</text>
<text x="177.8" y="72">CMPTA06</text>
<text x="213.4" y="69.4">GND</text>
<text x="143.5" y="74.5">HEADER1</text>
<text x="175" y="74.3" transform="rotate(-90 175 74.3)">E</text>
<text x="182.9" y="77.1">TP19</text>
<text x="199.4" y="75.8">JP2</text>
<text x="212.1" y="77.1">HEADER2</text>
<text x="32.3" y="79.6">GND</text>
<text x="155.2" y="82.1">PWR_FLAG</text>
<text x="168.9" y="80.9">R4</text>
<text x="168.9" y="83.4">1.5K</text>
<text x="199.4" y="78.3">Jumper</text>
<text x="35.4" y="94.8">PWR_FLAG</text>
<text x="162.2" y="92.3">U1</text>
<text x="162.2" y="94.8">MAX713CSE</text>
<text x="76.2" y="100.7">TP17</text>
<text x="126.8" y="99.9">R7</text>
<text x="133.5" y="98.7">TP18</text>
<text x="150.4" y="99.9">THI</text>
<text x="160.9" y="99.9" transform="rotate(-90 160.9 99.9)">V+</text>
<text x="182.9" y="97.4">TP21</text>
<text x="248.9" y="99.2">TP16</text>
<text x="98.9" y="105.6">C1</text>
<text x="116.7" y="106.3">C4</text>
<text x="123.8" y="102.5">68.1K</text>
<text x="150.4" y="105">VLIMIT</text>
<text x="150.4" y="102.5">REF</text>
<text x="150.4" y="107.5">TEMP</text>
<text x="161.2" y="107.5">~{FASTCHG}</text>
<text x="163.6" y="105">BATT+</text>
<text x="165.8" y="102.5">DRV</text>
<text x="263.4" y="105">CONN2</text>
<text x="264.5" y="107.5">BATT</text>
<text x="93.1" y="108.2">1uF/10V</text>
<text x="108.5" y="108.8">100nF/50V</text>
<text x="126.8" y="112.6">R8</text>
<text x="150.4" y="112.6">PGM0</text>
<text x="163.6" y="112.6">BATT-</text>
<text x="239.2" y="113.3">10uF/50V</text>
<text x="246.2" y="110.7">C3</text>
<text x="123.8" y="115.2">22.1K</text>
<text x="150.4" y="115.2">PGM1</text>
<text x="150.4" y="117.7">PGM2</text>
<text x="166.1" y="117.7">TLO</text>
<text x="166.9" y="115.2">CC</text>
<text x="231.1" y="114.4">TP15</text>
<text x="150.4" y="120.2">PGM3</text>
<text x="160.9" y="121.4" transform="rotate(-90 160.9 121.4)">GND</text>
<text x="182.5" y="120.2">TP22</text>
<text x="60.2" y="128.5">SW1</text>
<text x="69.9" y="127.9">HEADER3</text>
<text x="83.8" y="130.9">TP1</text>
<text x="164.3" y="131.7">220pF/50V</text>
<text x="172.6" y="129.1">C2</text>
<text x="210.8" y="126.6">R3</text>
<text x="210.8" y="129.1">0.25R</text>
<text x="158" y="132.9">GND</text>
<text x="255" y="134">LOGO1</text>
<text x="255" y="136.3">SYM_ESD_Small</text>
<text x="60.2" y="142.5">SW2</text>
<text x="69.9" y="141.8">HEADER4</text>
<text x="197.4" y="139.3">GND</text>
<text x="206.2" y="139.3">GND</text>
<text x="257.7" y="143.8">LOGO2</text>
<text x="83.8" y="144.9">TP2</text>
<text x="111.8" y="150">TP7</text>
<text x="158.7" y="149.5">R5</text>
<text x="179.1" y="150">TP20</text>
<text x="257.7" y="146.2">Logo_Open_Hardware_Small</text>
<text x="69.9" y="155.8">HEADER5</text>
<text x="157.5" y="152">470R</text>
<text x="253.6" y="153.4">LOGO3</text>
<text x="253.6" y="155.7">WEEE</text>
<text x="60.2" y="156.4">SW3</text>
<text x="83.8" y="158.9">TP3</text>
<text x="253.6" y="161">LOGO4</text>
<text x="253.6" y="163.3">KICAD</text>
<text x="60.2" y="170.4">SW4</text>
<text x="69.9" y="169.8">HEADER6</text>
<text x="83.8" y="172.8">TP4</text>
<text x="121.5" y="177.5">FID1</text>
<text x="121.5" y="179.8">Fiducial</text>
<text x="134.2" y="177.5">FID3</text>
<text x="134.2" y="179.8">Fiducial</text>
<text x="121.5" y="183.8">FID2</text>
<text x="121.5" y="186.2">Fiducial</text>
</g>
<g font-size="1.8" fill="#a90000">
<text x="34" y="19.8" transform="rotate(-90 34 19.8)">8</text>
<text x="39.1" y="19.8" transform="rotate(-90 39.1 19.8)">4</text>
<text x="41.7" y="19.8" transform="rotate(-90 41.7 19.8)">5</text>
<text x="24.1" y="27.7">15</text>
<text x="47.6" y="27.7">3</text>
<text x="24.1" y="30.2">16</text>
<text x="24.1" y="32.8">17</text>
<text x="24.1" y="35.3">18</text>
<text x="47.6" y="32.8">2</text>
<text x="74.9" y="34">1</text>
<text x="74.9" y="31.5">2</text>
<text x="175" y="35.6" transform="rotate(-90 175 35.6)">1</text>
<text x="219" y="33.7">3</text>
<text x="226.6" y="33.7">2</text>
<text x="236.1" y="31.5">1</text>
<text x="242.5" y="31.5">2</text>
<text x="249.5" y="31.5">2</text>
<text x="254.6" y="31.5">1</text>
<text x="24.1" y="37.8">19</text>
<text x="24.1" y="40.4">20</text>
<text x="46.9" y="37.8">30</text>
<text x="121.7" y="40.1" transform="rotate(-90 121.7 40.1)">2</text>
<text x="140.7" y="41" transform="rotate(-90 140.7 41)">2</text>
<text x="140.7" y="36.4" transform="rotate(-90 140.7 36.4)">1</text>
<text x="157.2" y="41" transform="rotate(-90 157.2 41)">2</text>
<text x="157.2" y="36.4" transform="rotate(-90 157.2 36.4)">1</text>
<text x="175" y="42" transform="rotate(-90 175 42)">2</text>
<text x="212.8" y="41.3" transform="rotate(-90 212.8 41.3)">3</text>
<text x="225.5" y="38.8" transform="rotate(-90 225.5 38.8)">1</text>
<text x="233.4" y="41.3" transform="rotate(-90 233.4 41.3)">2</text>
<text x="233.4" y="36.3" transform="rotate(-90 233.4 36.3)">1</text>
<text x="24.1" y="42.9">21</text>
<text x="24.1" y="45.5">22</text>
<text x="46.9" y="45.5">10</text>
<text x="47.6" y="42.9">9</text>
<text x="121.7" y="45.2" transform="rotate(-90 121.7 45.2)">1</text>
<text x="205.4" y="46.4">1</text>
<text x="24.1" y="48">23</text>
<text x="24.1" y="50.5">24</text>
<text x="24.1" y="53.1">25</text>
<text x="46.9" y="48">11</text>
<text x="46.9" y="50.5">12</text>
<text x="46.9" y="53.1">13</text>
<text x="212.8" y="49" transform="rotate(-90 212.8 49)">2</text>
<text x="24.1" y="55.6">26</text>
<text x="24.1" y="58.2">27</text>
<text x="46.9" y="55.6">14</text>
<text x="97.2" y="55.3" transform="rotate(-90 97.2 55.3)">3</text>
<text x="212.8" y="56.6" transform="rotate(-90 212.8 56.6)">2</text>
<text x="24.1" y="60.7">28</text>
<text x="46.9" y="60.7">31</text>
<text x="46.9" y="63.2">32</text>
<text x="97.2" y="62.9" transform="rotate(-90 97.2 62.9)">2</text>
<text x="99.3" y="60.4">1</text>
<text x="205.4" y="61.7">1</text>
<text x="212.8" y="64.2" transform="rotate(-90 212.8 64.2)">3</text>
<text x="34" y="71.2" transform="rotate(-90 34 71.2)">29</text>
<text x="36.6" y="70.6" transform="rotate(-90 36.6 70.6)">6</text>
<text x="39.1" y="70.6" transform="rotate(-90 39.1 70.6)">7</text>
<text x="134.7" y="69.6">1</text>
<text x="145.8" y="69.6">2</text>
<text x="169.8" y="71.8">1</text>
<text x="177.2" y="66.7" transform="rotate(-90 177.2 66.7)">3</text>
<text x="195.3" y="71.4" transform="rotate(-90 195.3 71.4)">1</text>
<text x="177.2" y="74.4" transform="rotate(-90 177.2 74.4)">2</text>
<text x="175" y="78.8" transform="rotate(-90 175 78.8)">1</text>
<text x="195.3" y="82.4" transform="rotate(-90 195.3 82.4)">2</text>
<text x="175" y="85.2" transform="rotate(-90 175 85.2)">2</text>
<text x="131.8" y="97.9" transform="rotate(-90 131.8 97.9)">1</text>
<text x="147.3" y="101.3">16</text>
<text x="147.9" y="98.8">5</text>
<text x="159.8" y="96.6" transform="rotate(-90 159.8 96.6)">15</text>
<text x="170.1" y="101.3">14</text>
<text x="105.2" y="105" transform="rotate(-90 105.2 105)">1</text>
<text x="122.9" y="105" transform="rotate(-90 122.9 105)">1</text>
<text x="131.8" y="104.2" transform="rotate(-90 131.8 104.2)">2</text>
<text x="147.9" y="103.9">1</text>
<text x="147.9" y="106.4">7</text>
<text x="170.7" y="103.9">2</text>
<text x="170.7" y="106.4">8</text>
<text x="105.2" y="109.5" transform="rotate(-90 105.2 109.5)">2</text>
<text x="122.9" y="109.8" transform="rotate(-90 122.9 109.8)">2</text>
<text x="131.8" y="110.6" transform="rotate(-90 131.8 110.6)">1</text>
<text x="147.9" y="111.5">3</text>
<text x="170.1" y="111.5">12</text>
<text x="252.5" y="110.1" transform="rotate(-90 252.5 110.1)">1</text>
<text x="262.8" y="112.8">1</text>
<text x="262.8" y="110.2">2</text>
<text x="131.8" y="116.9" transform="rotate(-90 131.8 116.9)">2</text>
<text x="147.3" y="119.1">10</text>
<text x="147.9" y="114">4</text>
<text x="147.9" y="116.6">9</text>
<text x="170.1" y="114">11</text>
<text x="170.7" y="116.6">6</text>
<text x="252.5" y="114.6" transform="rotate(-90 252.5 114.6)">2</text>
<text x="159.8" y="124.5" transform="rotate(-90 159.8 124.5)">13</text>
<text x="208" y="124.5" transform="rotate(-90 208 124.5)">1</text>
<text x="57.1" y="130.6">2</text>
<text x="66" y="130.6">1</text>
<text x="178.8" y="127.8" transform="rotate(-90 178.8 127.8)">2</text>
<text x="208" y="130.9" transform="rotate(-90 208 130.9)">2</text>
<text x="57.1" y="133.1">4</text>
<text x="57.1" y="135.6">6</text>
<text x="66" y="133.1">3</text>
<text x="66" y="135.6">5</text>
<text x="178.8" y="132.7" transform="rotate(-90 178.8 132.7)">1</text>
<text x="57.1" y="144.5">2</text>
<text x="57.1" y="147.1">4</text>
<text x="57.1" y="149.6">6</text>
<text x="66" y="144.5">1</text>
<text x="66" y="147.1">3</text>
<text x="66" y="149.6">5</text>
<text x="156.1" y="154.7">2</text>
<text x="162.5" y="154.7">1</text>
<text x="57.1" y="158.5">2</text>
<text x="57.1" y="161">4</text>
<text x="66" y="158.5">1</text>
<text x="66" y="161">3</text>
<text x="57.1" y="163.6">6</text>
<text x="66" y="163.6">5</text>
<text x="57.1" y="172.5">2</text>
<text x="66" y="172.5">1</text>
<text x="57.1" y="175">4</text>
<text x="57.1" y="177.5">6</text>
<text x="66" y="175">3</text>
<text x="66" y="177.5">5</text>
</g>
<g font-size="1.8" fill="#0f0f0f">
<text x="85.1" y="31.4">VIN</text>
<text x="94.9" y="47" transform="rotate(-90 94.9 47)">LED</text>
<text x="149.5" y="88.6">V+</text>
<text x="180.3" y="87.3">DRV</text>
<text x="125.7" y="93.6">REF</text>
<text x="141" y="106.3">TEMP</text>
<text x="180.3" y="106.3">~{FASTCHG}</text>
<text x="217.2" y="103.8">BATT+</text>
<text x="141" y="114">PGM1</text>
<text x="141" y="111.4">PGM0</text>
<text x="175.3" y="114">CC</text>
<text x="141" y="119">PGM3</text>
<text x="141" y="116.5">PGM2</text>
<text x="217.2" y="119">BATT-</text>
<text x="73.7" y="135.5">PGM0</text>
<text x="73.7" y="149.5">PGM1</text>
<text x="73.7" y="163.5">PGM2</text>
<text x="73.7" y="177.5">PGM3</text>
</g>
<g font-size="1.8" fill="#aaa">
<text x="112.8" y="39.4" transform="rotate(-90 112.8 39.4)">1</text>
<text x="112.8" y="45.8" transform="rotate(-90 112.8 45.8)">2</text>
<text x="199.1" y="124.5" transform="rotate(-90 199.1 124.5)">1</text>
<text x="199.1" y="130.9" transform="rotate(-90 199.1 130.9)">2</text>
</g>
<g font-size="1.8" fill="#989898">
<text x="115.6" y="41.5">R1</text>
<text x="115.6" y="44">DNP</text>
<text x="201.9" y="126.6">R6</text>
<text x="201.9" y="129.1">DNP</text>
</g>
<g font-size="1.8" fill="#0000c2">
<text x="54.6" y="130.6">4</text>
<text x="69.8" y="130.6">1</text>
<text x="54.6" y="135.6">2</text>
<text x="54.6" y="133.1">3</text>
<text x="54.6" y="144.5">4</text>
<text x="54.6" y="147.1">3</text>
<text x="54.6" y="149.6">2</text>
<text x="69.8" y="144.5">1</text>
<text x="54.6" y="158.5">4</text>
<text x="54.6" y="161">3</text>
<text x="69.8" y="158.5">1</text>
<text x="126.5" y="161.6">https://www.analog.com/en/resources/evaluation-hardware-and-software/evaluation-boards-kits/max713swevkit.html</text>
<text x="54.6" y="163.6">2</text>
<text x="54.6" y="172.5">4</text>
<text x="69.8" y="172.5">1</text>
<text x="54.6" y="177.6">2</text>
<text x="54.6" y="175">3</text>
</g>
<text font-size="1.8" fill="#000084" x="105.4" y="127.9">PGM[0..3]</text>
</svg>
